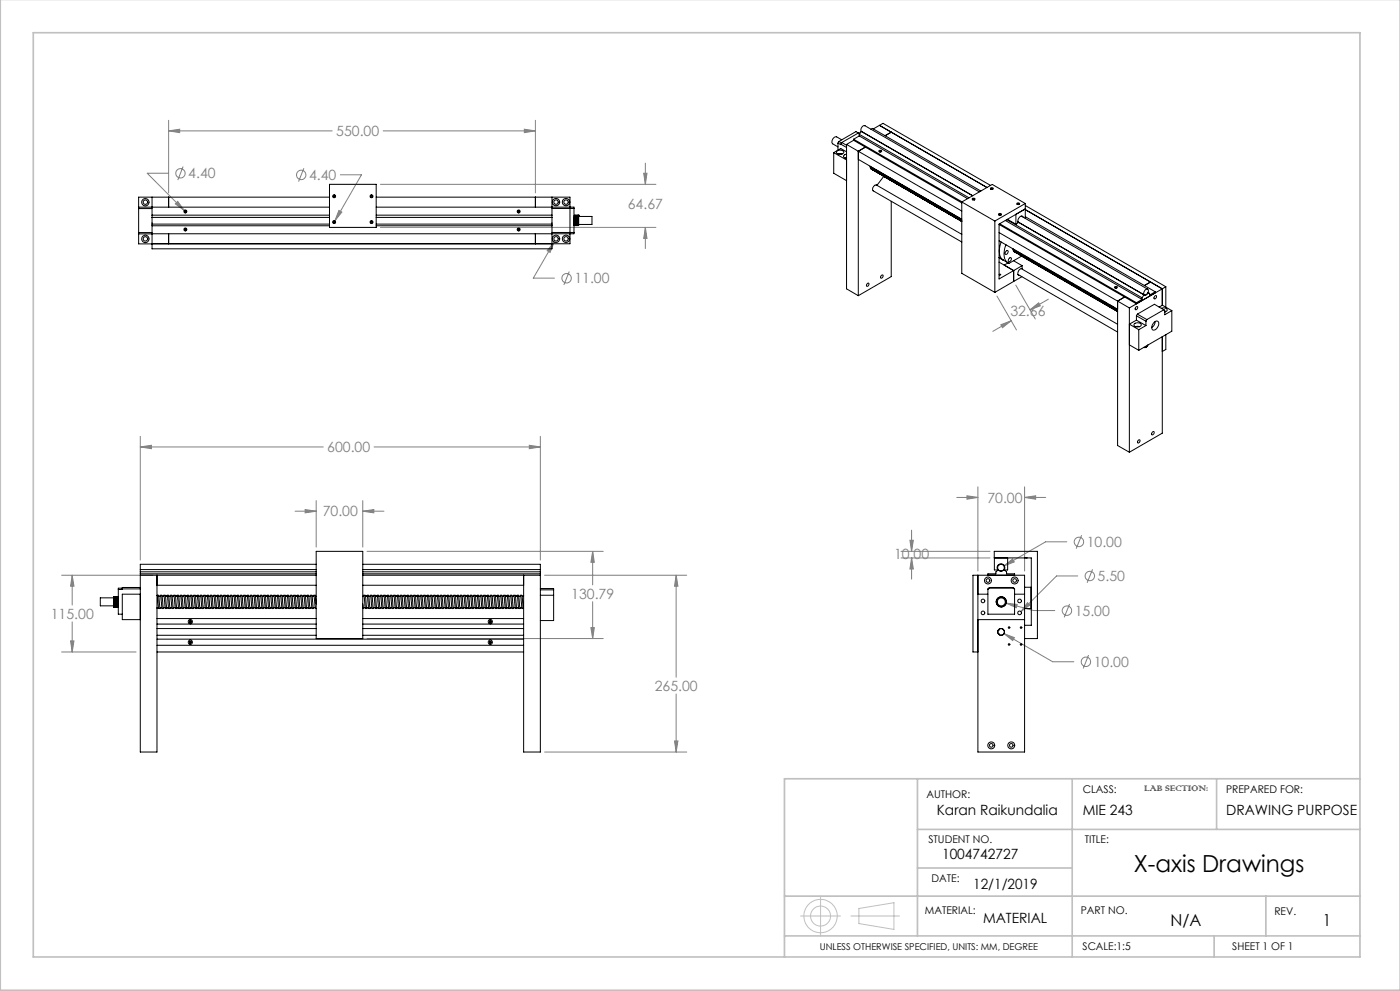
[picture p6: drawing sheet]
<svg xmlns="http://www.w3.org/2000/svg" width="420mm" height="297mm" viewBox="0 0 420 297" stroke-linecap="round" stroke-linejoin="round" font-family="sans-serif">
<g fill="none" stroke="#808080" stroke-width=".3">
<path d="M50.6 39.2l3.3-.5v1.1zM50.6 36.1v21.7M50.6 39.2h49.1M114.9 39.2h45.7M157.3 38.7l3.3 .5-3.3 .6zM160.6 36.1v21.7M50.5 51.9h-6.3l11.1 11.2M54.9 49.9l-1.6 4.1M91.2 50.4l-1.6 4M102.1 52.4h6.3l-7.9 13.8M114.1 55.2h82.7M193.1 51.9h1l-.5 3.3z"/>
<path d="M193.6 48.9v6.3M53.3 60.4l2 2.7-2.7-2zM101.7 63.1l.9 .5-2.1 2.6zM114.1 68.2h82.7M166.3 72.5l-1.3 3.1-.9-.5zM166.3 72.5l-6.3 10.9h6.3M193.6 68.2l.5 3.3h-1zM193.6 68.2v6.3M170.8 81.4l-1.6 4M299.1 88.7l5.8 10.2M300.2 97.3l3.2-1.2-2.7 2.1zM303.4 96.1l-5.5 3.2"/>
<path d="M304.7 85.4l5.9 10.2M309 92.8l2.6-2 .5 .8zM314.5 89.7l-5.5 3.1M42.1 133.9l3.3-.4v1zM42.1 130.8v37M42.1 133.9h54.9M112.2 133.9h49.9M158.8 133.5l3.3 .4-3.3 .6zM162.1 130.8v37M88.5 153.2h6.4M91.5 152.7l3.4 .5-3.4 .5zM94.9 150v14"/>
<path d="M108.8 153.2l3.3-.5v1zM108.8 150v14M108.8 153.2h6.4M273.5 158.9v6.3M287 149.1h6.4M290.1 148.6l3.3 .5-3.3 .5zM293.4 145.9v25.2M307.4 149.1l3.3-.5v1zM307.4 145.9v25.2M307.4 149.1h6.3M18.5 172.4h27.3M21.7 172.4l.5 3.3h-1z"/>
<path d="M21.7 172.4v8.9M110.1 165.2h70.9M163.4 172.4h42.6M177.8 165.2l.5 3.3h-1zM177.8 165.2v10.1M202.8 172.4l.6 3.3h-1zM202.8 172.4v30.5M270.3 167.2h26.7M270.3 165.2h26.7M273 161.9h1l-.5 3.3zM273.5 167.2l.5 3.3h-1zM273.5 167.2v6.4"/>
<path d="M301.2 169.6l2.6-2.1 .5 .9zM320 162.4h-6.3l-12.5 7.2M323.3 172.6h-6.3l-10.7 10.7M324.5 160.4l-1.6 4M327.8 170.6l-1.7 4.1M18.5 195.4h22.3M21.2 192.1h1l-.5 3.3zM21.7 186.4v9M110.1 191.4h70.9M177.3 188.1h1l-.5 3.3zM177.8 180.3v11.1M301.2 189.9l3.1 1.2-.5 .9z"/>
<path d="M301.2 189.9l14.6 8.4h6.4M301.8 180.8l3.4 .3-.3 1zM301.8 180.8l8.3 2.2h6.3M308.3 180.6l.7 .7-2.7 2zM320.9 181l-1.6 4M326.6 196.3l-1.6 4M202.8 208v17.4M163.4 225.4h42.6M202.4 222.1h1l-.6 3.3z"/>
<circle cx="54.2" cy="51.9" r="1.41"/>
<circle cx="90.4" cy="52.4" r="1.41"/>
<circle cx="170" cy="83.4" r="1.41"/>
<circle cx="323.7" cy="162.4" r="1.42"/>
<circle cx="327" cy="172.6" r="1.41"/>
<circle cx="320.1" cy="183" r="1.42"/>
<circle cx="325.8" cy="198.3" r="1.41"/>
</g>
<g fill="none" stroke="#c0c0c0" stroke-width=".3">
<path d="M240.2 274.5h12M246.2 268.5v12M255.3 274.5h14.6M257.7 272.3l10.5-1.8v8l-10.5-1.7z"/>
<circle cx="246.2" cy="274.5" r="5"/>
<circle cx="246.2" cy="274.5" r="3"/>
</g>
<path d="M.1 -.1v296.9h419.9M10 9.8h398v277h-398zM275.2 233.4v47.1M321.7 233.4v53.4M365 233.4v15.2M408 233.4h-172.7v53.4M275.2 248.6h132.8M235.3 268.6h172.7M275.2 260.1h46.5M379.8 268.6v11.9M235.3 280.5h172.7M364.2 280.5v6.3" fill="none" stroke="#c0c0c0" stroke-width=".5"/>
<path d="M157.3 38.7l3.3 .5-3.3 .6zM50.6 39.2l3.3-.5v1.1zM101.7 63.1l-1.2 3.1 2.1-2.6zM53.3 60.4l-.7 .7 2.7 2zM166.3 72.5l-2.2 2.6 .9 .5zM193.6 68.2l.5 3.3h-1zM193.1 51.9h1l-.5 3.3zM301.8 180.8l3.1 1.3 .3-1zM301.2 189.9l2.6 2.1 .5-.9zM308.3 180.6l-2 2.7 2.7-2zM301.2 169.6l3.1-1.2-.5-.9zM290.1 148.6l3.3 .5-3.3 .5zM307.4 149.1l3.3-.5v1zM273.5 167.2l.5 3.3h-1zM273 161.9h1l-.5 3.3zM158.8 133.5l3.3 .4-3.3 .6zM42.1 133.9l3.3-.4v1zM177.8 165.2l.5 3.3h-1zM177.3 188.1h1l-.5 3.3zM108.8 153.2l3.3-.5v1zM91.5 152.7l3.4 .5-3.4 .5zM21.7 172.4l.5 3.3h-1zM21.2 192.1h1l-.5 3.3zM202.8 172.4l.6 3.3h-1zM202.4 222.1h1l-.6 3.3zM300.2 97.3l3.2-1.2-2.7 2.1zM309 92.8l2.6-2 .5 .8z" fill="#808080"/>
<g fill="none" stroke="#000" stroke-width=".3">
<path d="M257.5 39.9l-.7-.5-5.1 3M258 40l-.4-.2-5.1 2.9M258.6 39.5h.1M261.3 38.7l.4-.2 32.6 18.8M263.8 37.6l1.1-.6 32.2 18.6M263.8 37.6l32.3 18.6M263.8 37.6l-1.8 1M267.4 39.6l-1.9 1.1M45.6 59.1v6.1M50.6 59.1v3M98.8 55.2h14.1v13h-14.1zM98.8 59.1h-57.2v14h4"/>
<path d="M112.9 59.1h58.1v14h-125.4M160.6 59.1v3M165.6 59.1v6.1M250.1 45.8v6.1l3.9 2.2M250.1 45.8l3.9 2.1M251.1 45.3a1.41 1.41 0 0 1 2.1 .3 1.29 1.29 0 0 1-2.3 0zM251.4 42.9v2.1M251.4 42.9l.8 .3M251.4 46.1h1.3M251.7 42.4l.7 .4M251.7 42.4l-.3 .5M252.2 43.2l1.8 1"/>
<path d="M252.5 41.9l-1.5-.9a1.38 1.38 0 0 0-1.2 2.1l1.6 .9M252.5 42.7l1.5 .8M252.5 42.7l-.3 .5M254 46.2a.67 .67 0 0 0-1 .6 .67 .67 0 0 0 1 .6M254 47.3l-.5 .1M254 43.3v43.3l3.5 2M254 45.5l-1.8-1-2.1 1.3M254 43.3l34.5 19.9M256.1 41.7l32.5 18.8M256.1 41.7v.3M256.1 42l32.4 18.8M256.1 42l-2.1 1.3"/>
<path d="M257.5 47.8l31 17.9M257.8 40.7l-1.7 1M257.8 40.7l32.5 18.8M257.8 40.2l32.9 19.1M257.8 40.2l.5-.8 33.5 19.3M257.8 40.2v.5M259.6 44.1l-2.1 1.2v43.3M261 49.8l.2 .7 .5 .3M261.3 49.9a1.1 1.1 0 0 0 .7 1.2M261.3 50.7l.3 .1M261.5 50.1l.2 .7 .6 .4M261.9 57.2l26.6 15.3"/>
<path d="M262 50.4l.5 .9M262.3 50.5a.99 .99 0 0 0 .7 1.1M262.4 51.3l.3 .2M262.7 50.8l.2 .7 .3 .2M262.9 55.5l25.6 14.7M263 50.9l.1 .7 .6 .4M263 55.5a1.11 1.11 0 0 0-1 .5 1.11 1.11 0 0 0 0 1.2M263.1 55.5l2-2.6 23.4 13.5-.4-.9M263.1 51.7l.3 .2M263.4 51.2l.2 .7 .5 .4M263.7 51.3a.99 .99 0 0 0 .7 1.1M263.7 45.2a.38 .38 0 0 1 .4-.2 .38 .38 0 0 1 .3 .5h-.7z"/>
<path d="M263.8 45.5l.3-.2 .2 .2M263.9 45.5h.3M264.1 51.6l.2 .7 .3 .2M264.4 51.7a.99 .99 0 0 0 .7 1.1M264.5 52.5l.3 .2M264.8 52a1.15 1.15 0 0 0 .8 1.1M265.1 52.2l.2 .6 .5 .4M265.5 52.4l.5 .9M265.8 52.6a.99 .99 0 0 0 .7 1M266 53.4l.3 .1M266.2 52.8a1.08 1.08 0 0 0 .8 1.1M266.5 53l.2 .6 .5 .4"/>
<path d="M266.9 53.2a1.07 1.07 0 0 0 .8 1.1M267.2 53.4a.99 .99 0 0 0 .7 1M267.6 53.6a1.08 1.08 0 0 0 .8 1.1M267.9 53.8l.2 .6 .5 .5M268.3 54a1.15 1.15 0 0 0 .8 1.2M268.6 54.2a.97 .97 0 0 0 .8 1M269 54.4a1.08 1.08 0 0 0 .8 1.2M269.3 54.6a.97 .97 0 0 0 .8 1.1M269.7 54.9a1.15 1.15 0 0 0 .8 1.1M270 55a.97 .97 0 0 0 .8 1.1M270.4 55.3l.5 .9M270.7 55.4a.97 .97 0 0 0 .8 1.1"/>
<path d="M270.9 56.2l.3 .2M271.1 55.7a1.08 1.08 0 0 0 .8 1.1M271.4 55.8a1.04 1.04 0 0 0 .8 1.1M271.9 56.1l.4 .9M272.1 56.2a.97 .97 0 0 0 .8 1.1M272.3 57l.3 .2M272.6 56.5l.2 .7 .5 .4M272.8 56.7a1.04 1.04 0 0 0 .8 1M273.3 56.9l.2 .7 .5 .4M273.5 57a.97 .97 0 0 0 .8 1.1M274 57.3a1.1 1.1 0 0 0 .7 1.1M274.2 57.5a.97 .97 0 0 0 .8 1"/>
<path d="M274.7 57.7l.2 .7 .5 .4M275 57.9a.97 .97 0 0 0 .7 1M275.4 58.1l.5 1M275.7 58.3a.97 .97 0 0 0 .7 1M275.9 59.1l.3 .1M276.1 58.5a1.1 1.1 0 0 0 .8 1.2M276.4 58.7l.2 .6 .5 .5M276.8 58.9l.5 1M277.1 59.1a1.07 1.07 0 0 0 .7 1M277.3 59.9l.3 .1M277.5 59.3a1.1 1.1 0 0 0 .8 1.2M277.8 59.5l.2 .6 .6 .5"/>
<path d="M278.2 59.8l.2 .7 .6 .4M278.5 59.9a.99 .99 0 0 0 .8 1.1M291.7 59.5h.8a.37 .37 0 0 1-.4 .4 .37 .37 0 0 1-.4-.4zM291.9 59.7v.2M291.9 59.7l.4 .1-.4 .1M291.9 59.7l.4 .1M291.9 59.8l.4 .1h-.4M291.9 59.7v.1M291.9 59.8h.3M293.8 57.5l-34.3-19.8a1.14 1.14 0 0 0-1 1.7l33.3 19.3M297.2 56.3l.8 .1a.38 .38 0 0 1-.5 .4 .38 .38 0 0 1-.3-.5zM297.3 56.7h.4"/>
<path d="M297.3 56.7l.2-.1 .3 .2M297.4 56.5l-.1 .2M297.4 56.5l.3 .2M297.4 56.6l.4 .1M297.4 56.5v.1M297.4 56.6h.3M297.4 56.7h.3M41.6 70.1h4M41.6 69.7h4M41.6 62.5h4M41.6 62.1h57.2M45.6 65.2v2"/>
<path d="M45.6 67.2h53.2M45.6 65.2h53.2M45.6 67.2v7.4h120v-7.4M45.6 64.5h53.2M45.6 67.7h53.2M50.6 70.1v3M112.9 67.2h52.7M112.9 65.2h52.7M112.9 62.1h59.3v8h-126.6M112.9 64.5h52.7M112.9 67.7h52.7M160.6 70.1v3"/>
<path d="M165.6 65.2v2M165.6 69.7h6.6M165.6 62.5h6.6M172.2 65.2l.1 2.4M172.2 64.9l.1 2.7M172.2 64.6h1.4M172.3 67.6h.1M172.4 64.6l.1 3M172.4 64.6h.1M172.4 67.6h.1M172.6 64.6h.1M172.6 64.6l.1 3"/>
<path d="M172.6 67.6h.1M172.8 64.5l.1 3.1M172.9 67.6h.1M173 64.6l.1 3M173 64.6h.1M173 67.6h.1M173.2 64.6h.1M173.2 64.6l.1 3M173.2 67.6h.1M173.4 64.6h.1M173.4 64.6l.1 3M173.5 67.6h.1"/>
<path d="M173.6 64.5h.1M173.6 64.5v.1M173.6 64.6v3h-1.4M173.6 64.9h4v2.4h-4M267.4 60.3v22.6l-9.9 5.7M278.9 60.1l.3 .8 .2 .2M279.2 60.3a.99 .99 0 0 0 .8 1.1M279.4 61.1l.3 .2M279.6 60.6l.3 .7 .5 .4M279.9 60.7a.98 .98 0 0 0 .8 1.1M280.4 61l.4 .9M280.6 61.1a.99 .99 0 0 0 .8 1.1"/>
<path d="M280.8 61.9l.3 .2M281.1 61.4a1.08 1.08 0 0 0 .7 1.1M281.3 61.6l.2 .6 .6 .4M281.8 61.8l.5 .9M282 61.9a.99 .99 0 0 0 .8 1.1M282.3 62.8l.2 .1M282.5 62.2a1.08 1.08 0 0 0 .7 1.1M282.8 62.4l.1 .6 .6 .4M283.2 62.6l.5 .9M283.5 62.8a.99 .99 0 0 0 .7 1M283.7 63.6l.3 .1M283.9 63a1.08 1.08 0 0 0 .8 1.1"/>
<path d="M284.2 63.2a.99 .99 0 0 0 .7 1M284.6 63.4a1.15 1.15 0 0 0 .8 1.2M284.9 63.6a.97 .97 0 0 0 .7 1M285.3 63.8a1.07 1.07 0 0 0 .8 1.1M285.6 64a.97 .97 0 0 0 .7 1M286 64.2a1.08 1.08 0 0 0 .8 1.2M286.3 64.4a1.04 1.04 0 0 0 .8 1.1M286.7 64.7l.5 .9M287 64.8a.97 .97 0 0 0 .8 1.1M287.2 65.6l.3 .2M287.4 65l.3 .8 .5 .4M287.7 65.2a1.04 1.04 0 0 0 .8 1.1"/>
<path d="M288.4 65.6l.1 .6M288.5 60.5l9.2-5.2 9.9 5.7M288.5 60.5l10 5.7M288.5 60.5v21.4l10 5.7M298.5 66.2v21.4M299.6 64.1a.4 .4 0 0 1 .5-.1 .4 .4 0 0 1 .2 .4h-.6zM299.7 78.6l4.4 2.5M299.7 77.2l1.2 .7M299.7 67.3l41.2 23.7v-.3M299.7 69.7l39.1 22.6M299.7 72.2l35.6 20.5M299.8 64.4l.2-.1 .2 .2"/>
<path d="M299.8 64.3l.5 .1M299.8 64.4h.4M299.8 64.3v.1M299.8 64.3l.4 .1-.4-.1M299.8 64.3h.3M299.8 64.4h.3M299.8 64.3h.1M299.9 67.1l41 23.6M300.4 72.5a4.5 4.5 0 0 0 .6 5.5l1.4 .8-1.1 .6 2.8 1.7M301.6 66.1l41 23.6M301.8 73.3a4.5 4.5 0 0 0 .6 5.5l.3 .1 3.8-2.1 28.8 16.6-.5-1M301.8 75.2l.3-.1a.6 .6 0 0 1 .2 .8 .6 .6 0 0 1-.7 .2z"/>
<path d="M302 65.8l40.6 23.4M302.2 65.7l2.6 1.5M302.8 77.4l.3-.2a.61 .61 0 0 1 .2 .8 .61 .61 0 0 1-.8 .3zM303.9 74.6l.2 .7 .3 .3M304 74.6a.97 .97 0 0 0 .7 1.1M304.1 78.1l2.5 1.5M304.4 74.9l.2 .7 .6 .4M304.5 75.6h.1M304.7 75a.97 .97 0 0 0 .7 1.1M304.8 67.2v-3l2.8-1.6-7.9 4.6v16.4l4.4-2.5M305 61a.4 .4 0 0 1 .5-.2 .4 .4 0 0 1 .3 .4l-.5 .1zM305.1 75.3l.2 .7 .6 .4"/>
<path d="M305.2 61.3h.5M305.3 61.1l.5 .1M305.3 61.3h.3M305.3 61.1v.2M305.3 61.1l.4 .2M305.3 61.2h.3M305.3 61.2l.3 .1M305.3 61.2l.4 .1M305.3 61.1v.1M305.4 75.4a.97 .97 0 0 0 .7 1.1M305.4 66.8l-.6 .4M305.8 75.7l.2 .7 .6 .4"/>
<path d="M306.1 75.8a1.04 1.04 0 0 0 .7 1.1M306.4 64.8l37.9 21.9M306.5 76.1l.2 .7 .6 .4M306.6 79.6v.9a1.3 1.3 0 0 0-.9 2.1h.2M306.6 79.6l-2.5 1.5M306.8 76.2a.97 .97 0 0 0 .8 1.1M307 65.1a.61 .61 0 0 0-.7-.4 .61 .61 0 0 0-.5 .5l-.4 .7 .1 .8M307.2 76.5a1.1 1.1 0 0 0 .8 1.1M307.5 76.7a1.04 1.04 0 0 0 .8 1M307.6 61l-9.1 5.2M307.6 61v4.5M307.6 61.6l42.1 24.3"/>
<path d="M307.6 62.8l41.1 23.8M307.6 64.9l39 22.6M307.9 76.9l.3 .7 .5 .4M308.2 77a1.07 1.07 0 0 0 .8 1.1M308.6 77.3l.3 .7 .2 .2M308.9 77.5a1.07 1.07 0 0 0 .8 1M309.1 78.2l.3 .2M309.4 77.7l.2 .7 .5 .4M309.6 77.9a1.07 1.07 0 0 0 .8 1M310.1 78.1l.5 1M310.3 78.3a.99 .99 0 0 0 .8 1M310.5 79.1l.3 .1"/>
<path d="M310.8 78.5a1.1 1.1 0 0 0 .7 1.2M311 78.7l.2 .6 .6 .5M311.5 78.9l.2 .8 .5 .3M311.7 79.1a.99 .99 0 0 0 .8 1M312.2 79.3l.2 .8 .3 .2M312.5 79.5l.1 .6 .6 .5M312.9 79.8l.2 .7 .5 .4M313.2 79.9a.99 .99 0 0 0 .7 1.1M260.1 85.1l.3-.3a.5 .5 0 0 1 .2 .7 .5 .5 0 0 1-.6 .2zM264.4 82.6l.3-.2a.48 .48 0 0 1 .2 .7 .48 .48 0 0 1-.7 .2zM299.8 82.3h.4l-.3 .1zM304.1 81.1v3.2"/>
<path d="M304.1 84.3l-5.6 3.3M305.4 82.2l29.9 17.3M306.4 80.5l28.9 16.7M306.6 82.9l-2.5 1.4M312.6 80.3l.3 .2M313.6 80.1a1.08 1.08 0 0 0 .8 1.2M313.9 80.3a.99 .99 0 0 0 .7 1.1M314.3 80.6a1.15 1.15 0 0 0 .8 1.1M314.6 80.7a.99 .99 0 0 0 .7 1.1M315 81l.5 .9M315.3 81.1a.99 .99 0 0 0 .7 1.1M315.5 81.9l.3 .2"/>
<path d="M315.7 81.4a1.08 1.08 0 0 0 .8 1.1M316 81.6l.2 .6 .5 .4M316.4 81.8a1.07 1.07 0 0 0 .8 1.1M316.7 81.9a.97 .97 0 0 0 .8 1.1M317.1 82.2a1.08 1.08 0 0 0 .8 1.1M317.4 82.4l.2 .6 .6 .4M317.8 82.6a1.15 1.15 0 0 0 .8 1.1M318.1 82.8a.97 .97 0 0 0 .8 1M318.5 83a1.08 1.08 0 0 0 .8 1.1M318.8 83.2a.97 .97 0 0 0 .8 1M319.2 83.4a1.15 1.15 0 0 0 .8 1.2M319.5 83.6a.97 .97 0 0 0 .8 1"/>
<path d="M319.9 83.9l.5 .9M320.2 84a.97 .97 0 0 0 .8 1.1M320.4 84.8l.3 .1M320.6 84.2l.3 .8 .5 .4M320.9 84.4a1.04 1.04 0 0 0 .8 1.1M321.3 84.7l.5 .9M321.6 84.8a.97 .97 0 0 0 .8 1.1M321.8 85.6l.3 .2M322.1 85.1a1.1 1.1 0 0 0 .7 1.1M322.3 85.2a1.04 1.04 0 0 0 .8 1.1M322.8 85.5l.2 .7 .5 .4M323 85.6a.97 .97 0 0 0 .8 1.1"/>
<path d="M323.5 85.9a1.1 1.1 0 0 0 .7 1.1M323.7 86a.97 .97 0 0 0 .8 1.1M324.2 86.3l.2 .7 .5 .4M324.4 86.4a1.07 1.07 0 0 0 .8 1.1M324.9 86.7l.5 .9M325.2 86.9a1.07 1.07 0 0 0 .7 1M325.4 87.7l.2 .1M325.6 87.1a1.1 1.1 0 0 0 .8 1.1M325.9 87.3l.2 .6 .5 .4M326.3 87.5l.5 .9M326.6 87.7a.99 .99 0 0 0 .7 1M326.8 88.5l.3 .1"/>
<path d="M327 87.9l.2 .7 .3 .3M327.3 88.1l.2 .6 .5 .4M327.5 88.9l.3 .1M327.7 88.3l.2 .7 .6 .5M328 88.5a.99 .99 0 0 0 .8 1M328.4 88.7l.2 .8 .3 .2M328.7 88.9a.99 .99 0 0 0 .8 1.1M328.9 89.7l.3 .1M329.1 89.1a1.15 1.15 0 0 0 .8 1.2M329.4 89.3a.99 .99 0 0 0 .8 1M329.8 89.6l.5 .9M330.1 89.7a.99 .99 0 0 0 .8 1.1"/>
<path d="M330.3 90.5l.3 .2M330.6 90a1.08 1.08 0 0 0 .7 1.1M330.8 90.1l.2 .7 .6 .4M331.3 90.4l.5 .9M331.5 90.5a.99 .99 0 0 0 .8 1.1M331.8 91.3l.2 .2M332 90.8a1.08 1.08 0 0 0 .7 1.1M332.2 90.9l.2 .7 .6 .4M332.7 91.2l.5 .9M333 91.3a.97 .97 0 0 0 .7 1.1M333.2 92.1l.2 .2M333.4 91.6a1.08 1.08 0 0 0 .8 1.1"/>
<path d="M333.7 91.8a.97 .97 0 0 0 .7 1M334.1 92a1.15 1.15 0 0 0 .8 1.1M334.4 92.1a.97 .97 0 0 0 .7 1.1M334.4 86a.38 .38 0 0 1 .4-.2 .38 .38 0 0 1 .3 .5l-.5 .1zM334.6 86.2l.4 .1-.4 .1zM335.1 92.6l.2 .6M337.4 89l-2.1 1.2v43.3l3.5 2M338.8 92.3v43.2M340.3 97a1.41 1.41 0 0 1 2.1 .4 1.29 1.29 0 0 1-2.2 0zM340.7 97.9h1.2M340.7 92l.3-.1a.5 .5 0 0 1 .2 .6 .5 .5 0 0 1-.6 .2zM340.9 96l-2.1 1.2 2.8 1.6"/>
<path d="M340.9 96l2.9 1.6M340.9 94.6l2.9 1.7M340.9 94.6v1.4M341.2 94.2l2.9 1.6M341.2 94.2l-.3 .4M341.6 98.8v6.2M342.6 89.7l-1.7 1M342.6 89.2v.5M343.2 88.4l-37.8-21.9 37.9 21.9M343.2 88.4l-.6 .8M343.5 86.9a.61 .61 0 0 1 1 0 .61 .61 0 0 1-.2 .9 .6 .6 0 0 1-.6 .6 .6 .6 0 0 1-.6-.5zM343.8 97.6l-2.2 1.2"/>
<path d="M343.8 96.3v1.3M344.1 95.8l-.3 .5M344.3 87.7l.1 .1M344.4 87.8a.88 .88 0 0 1-1.2 .6M344.4 87.8l.5 .1M344.4 87.7l.5 .2M345.2 84.5l-1.9 1.1M346.3 96.6a.78 .78 0 0 1 1.1-.3 .78 .78 0 0 1 .2 1.1 1.5 1.5 0 0 1-1.9 1.4 1.83 1.83 0 0 1 .6-2.2zM346.4 88.8l.3-.2a.5 .5 0 0 1 .2 .6 .5 .5 0 0 1-.7 .3zM346.5 96.4a2.02 2.02 0 0 1-1 1.7M346.6 87.5l-1.7 .9v-.5M346.6 87.5v.3"/>
<path d="M347.7 92l1-.5 2.8 1.6M348.4 92.4a1.13 1.13 0 0 1 1.7 .7l-.7 .4M348.7 86.6v4.9M348.7 86.6l-9.9 5.7M349.1 92.8l.3 .2v1.3l2.1-1.2M349.1 92.8l-5 3M349.1 92.8l-2.8-1.6-5.1 3M349.4 93.4h.3M349.7 85.9l-1 .7M349.7 85.9v6.2M351.5 93.1v6.2l-9.9 5.7M338.8 103.4l2.8 1.6"/>
<path d="M343.2 104.1h.5l.6-.7a.88 .88 0 0 1-1.1 .7zM343.3 104.1h.1M348.7 100.9v28.9l-9.9 5.7M349.7 100.3v4.4l-1 .6M341.5 132l.2-.2a.48 .48 0 0 1 .2 .6 .48 .48 0 0 1-.6 .2zM345.7 129.5l.3-.2a.5 .5 0 0 1 .2 .7 .5 .5 0 0 1-.7 .2zM34.1 179.2h-4v2.4h4M34.3 178.9l.1 3M34.3 178.9h.1M34.5 178.9l.1 3M34.5 178.9h.1M34.6 178.9l.1 3z"/>
<path d="M34.7 178.9h-.1M34.7 178.9l.1 3M34.7 178.9h.1M34.9 178.9h.1M34.9 178.9l.1 3M35.1 178.9l.1 3M35.1 178.9h.1M35.2 178.9l.1 3zM35.3 178.9h-.1M35.3 178.9l.1 3M35.3 178.9h.1M35.5 178.9h.1"/>
<path d="M35.5 178.9v.5M35.5 178.9v1.4M35.5 178.9h-1.4v1.4M35.5 178.9v.2M36.7 176.3h-1.2v7.8h1.2M36.7 176.5h5.4M42.1 176.1h-5.4v.6h-1.2M42.1 178.1h-5.4v7.6h5.4M42.1 172.4h52.8M42.1 172h52.8M42.1 170.7v54.7h5v-53M42.1 171.4h52.8"/>
<path d="M42.1 170.7h52.8M47.1 178.5l.5 3.7 .4 .2M47.1 175.4h47.8M47.1 178.4l.5 .2 .4 3.7 .5-.1M47.7 178.7h.3M48 178.7l.2-.3 .4 3.8 .4 .2M48.2 178.4l.4 .2 .4 3.7 .6-.1M48.7 178.7h.3M49.1 178.7l.1-.3 .4 4h.5M49.1 178.4h.4l.2 .5 .3 3.4 .6-.1M49.7 178.7h.3l.2-.3 .4 3.8 .4 .2M50.1 178.4l.5 .2 .4 3.7 .5-.1"/>
<path d="M50.7 178.7h.3M51 178.7l.2-.3 .4 3.8 .4 .2M51.2 178.4l.4 .2 .4 3.7 .6-.1M51.7 178.7h.3M52.1 178.7l.1-.3 .4 4h.5M52.1 178.4h.4l.2 .5 .3 3.4 .6-.1M52.7 178.7h.3M53.1 178.7l.1-.3 .4 3.8 .4 .2M53.1 178.4l.5 .2 .4 3.7 .5-.1M53.7 178.7h.3M54 178.7l.2-.3 .4 3.8 .4 .2M54.2 178.4l.4 .2 .4 3.7 .6-.1"/>
<path d="M54.7 178.7h.3M55.1 178.7l.1-.3 .4 4h.5M55.1 178.4l.5 .2 .4 3.7 .6-.1M55.7 178.7h.3M56.1 178.7l.1-.3 .4 3.8 .4 .2M56.2 178.4l.4 .2 .4 3.7 .5-.1M56.7 178.7h.3M57 178.7l.1-.3 .5 3.8 .4 .2M57.1 178.4l.5 .2 .4 3.7 .6-.1M57.7 178.7h.3M58.1 178.7l.1-.3 .4 4h.5M58.1 178.4l.5 .2 .4 3.7 .5-.1"/>
<path d="M58.7 178.7h.3l.2-.3 .4 3.8 .4 .2M59.2 178.4l.4 .2 .4 3.7 .5-.1M59.7 178.7h.3M60 178.7l.2-.3 .4 3.8 .4 .2M60.1 178.4l.5 .2 .4 3.7 .6-.1M60.7 178.7h.3M61.1 178.7l.1-.3 .4 4h.5M61.1 178.4l.5 .2 .4 3.7 .5-.1M61.7 178.7h.3l.2-.3 .4 3.8 .4 .2M62.2 178.4h.4l.4 4 .1-.2M62.7 178.7h.3M63.1 178.7l.1-.3 .4 4h.4"/>
<path d="M63.1 178.4l.5 .2 .4 3.7 .6-.1M63.7 178.7h.3M64.1 178.7l.1-.3 .4 4h.5M64.1 178.4l.5 .2 .4 3.7 .5-.1M64.7 178.7h.3l.2-.3 .4 3.8 .4 .2M65.2 178.4h.4l.4 4 .1-.2M65.7 178.7h.3M66.1 178.7l.1-.3 .4 4h.4M66.1 178.4h.4l.2 .5 .3 3.4 .6-.1M66.7 178.7h.3M67.1 178.7l.1-.3 .4 4h.5M67.1 178.4l.5 .2 .4 3.7 .5-.1"/>
<path d="M67.7 178.7h.3l.2-.3 .4 3.8 .4 .2M68.2 178.4h.4l.4 4 .1-.2M68.7 178.7h.3M69.1 178.7l.1-.3 .4 4h.5M69.1 178.4h.4l.2 .5 .3 3.4 .6-.1M69.7 178.7h.3M70.1 178.7l.1-.3 .4 4h.4M70.1 178.4l.5 .2 .4 3.7 .5-.1M70.7 178.7h.3l.2-.3 .4 3.8 .4 .2M71.2 178.4h.4l.4 4 .1-.2M71.7 178.7h.3M72.1 178.7l.1-.3 .4 4h.5"/>
<path d="M72.1 178.4h.4l.2 .5 .3 3.4 .6-.1M72.7 178.7h.3M73.1 178.7l.1-.3 .4 4h.4M73.1 178.4l.5 .2 .4 3.7 .5-.1M73.7 178.7h.3l.2-.3 .4 3.8 .4 .2M74.2 178.4h.4l.4 4 .1-.2M74.7 178.7h.3M75.1 178.7l.1-.3 .4 4h.5M75.1 178.4h.4l.2 .5 .3 3.4 .6-.1M75.7 178.7h.3M76.1 178.7l.1-.3 .4 4h.4M76.1 178.4l.5 .2 .4 3.7 .5-.1"/>
<path d="M76.7 178.7h.3l.2-.3 .4 3.8 .4 .2M77.2 178.4h.4l.4 4 .1-.2M77.7 178.7h.3M78.1 178.7l.1-.3 .4 4h.5M78.1 178.4h.4l.2 .5 .3 3.4 .6-.1M78.7 178.7h.3M79.1 178.7l.1-.3 .4 3.8 .4 .2M79.1 178.4l.5 .2 .4 3.7 .5-.1M79.7 178.7h.3l.2-.3 .4 3.8 .4 .2M80.2 178.4h.4l.4 4 .1-.2M80.7 178.7h.3M81.1 178.7l.1-.3 .4 4h.5"/>
<path d="M81.1 178.4l.5 .2 .4 3.7 .5-.1M81.7 178.7h.3M82.1 178.7l.1-.3 .4 3.8 .4 .2M82.2 178.4l.4 .2 .4 3.7 .5-.1M82.7 178.7h.3l.1-.3 .5 3.8 .4 .2M83.1 178.4h.5l.4 4 .1-.2M83.7 178.7h.3M84.1 178.7l.1-.3 .4 4h.5M84.1 178.4l.5 .2 .4 3.7 .5-.1M84.7 178.7h.3l.2-.3 .4 3.8 .4 .2M85.2 178.4l.4 .2 .4 3.7 .5-.1M85.7 178.7h.3l.2-.3 .4 3.8 .4 .2"/>
<path d="M86.1 178.4h.5l.4 4 .1-.2M86.7 178.7h.3M87.1 178.7l.1-.3 .4 4h.5M87.1 178.4l.5 .2 .4 3.7 .5-.1M87.7 178.7h.3l.2-.3 .4 3.8 .4 .2M88.2 178.4h.4l.4 4 .1-.2M88.7 178.7h.3M89.1 178.7l.1-.3 .4 4h.4M89.1 178.4h.5l.4 4 .1-.2M89.7 178.7h.3M90.1 178.7l.1-.3 .4 4h.5M90.1 178.4l.5 .2 .4 3.7 .5-.1"/>
<path d="M90.7 178.7h.3l.2-.3 .4 3.8 .4 .2M91.2 178.4h.4l.4 4 .1-.2M91.7 178.7h.3M92.1 178.7l.1-.3 .4 4h.4M92.1 178.4h.5l.4 4 .1-.2M92.7 178.7h.3M93.1 178.7l.1-.3 .4 4h.5M93.1 178.4l.5 .2 .4 3.7 .5-.1M93.7 178.7h.3l.1-.3 .1 .2 .4 3.6 .3 .2M94.2 178.4h.4l.3 2.6M94.7 178.7h.2M94.9 169.1h-52.8v1.6"/>
<path d="M94.9 165.2h13.9v26.2h-13.9zM108.8 169.1h53.3v1.6M108.8 172.4h53.3M108.8 172h53.3M108.8 171.4h53.3M108.8 170.7h53.3M108.8 175.4h48.3M109 178.7h-.2M109 178.7l.2-.3 .4 3.8 .4 .2M109.1 178.4l.5 .2 .4 3.7 .6-.1M109.7 178.7h.3M110.1 178.7l.1-.3 .4 4h.5"/>
<path d="M110.1 178.4l.5 .2 .4 3.7 .5-.1M110.7 178.7h.3M111.1 178.7l.1-.3 .4 3.8 .4 .2M111.2 178.4l.4 .2 .4 3.7 .5-.1M111.7 178.7h.3M112 178.7l.2-.3 .4 3.8 .4 .2M112.1 178.4l.5 .2 .4 3.7 .6-.1M112.7 178.7h.3M113.1 178.7l.1-.3 .4 4h.5M113.1 178.4l.5 .2 .4 3.7 .5-.1M113.7 178.7h.3M114.1 178.7l.1-.3 .4 3.8 .4 .2"/>
<path d="M114.2 178.4l.4 .2 .4 3.7 .6-.1M114.7 178.7h.3M115.1 178.7l.1-.3 .4 4h.4M115.1 178.4l.5 .2 .4 3.7 .6-.1M115.7 178.7h.3M116.1 178.7l.1-.3 .4 4h.5M116.1 178.4l.5 .2 .4 3.7 .5-.1M116.7 178.7h.3M117.1 178.7l.1-.3 .4 3.8 .4 .2M117.2 178.4l.4 .2 .4 3.7 .6-.1M117.7 178.7h.3M118.1 178.7l.1-.3 .4 4h.4"/>
<path d="M118.1 178.4h.4l.2 .5 .3 3.4 .6-.1M118.7 178.7h.3M119.1 178.7l.1-.3 .4 4h.5M119.1 178.4l.5 .2 .4 3.7 .5-.1M119.7 178.7h.3M120.1 178.7l.1-.3 .4 3.8 .4 .2M120.2 178.4l.4 .2 .4 3.7 .6-.1M120.7 178.7h.3M121.1 178.7l.1-.3 .4 4h.5M121.1 178.4h.4l.2 .5 .3 3.4 .6-.1M121.7 178.7h.3l.2-.3 .4 3.8 .4 .2M122.1 178.4l.5 .2 .4 3.7 .5-.1"/>
<path d="M122.7 178.7h.3M123 178.7l.2-.3 .4 3.8 .4 .2M123.2 178.4l.4 .2 .4 3.7 .6-.1M123.7 178.7h.3M124.1 178.7l.1-.3 .4 4h.5M124.1 178.4h.4l.2 .5 .3 3.4 .6-.1M124.7 178.7h.3l.2-.3 .4 3.8 .4 .2M125.1 178.4l.5 .2 .4 3.7 .5-.1M125.7 178.7h.3M126 178.7l.2-.3 .4 3.8 .4 .2M126.2 178.4l.4 .2 .4 3.7 .6-.1M126.7 178.7h.3"/>
<path d="M127.1 178.7l.1-.3 .4 4h.5M127.1 178.4h.4l.2 .5 .3 3.4 .6-.1M127.7 178.7h.3l.2-.3 .4 3.8 .4 .2M128.1 178.4l.5 .2 .4 3.7 .5-.1M128.7 178.7h.3M129 178.7l.2-.3 .4 3.8 .4 .2M129.2 178.4l.4 .2 .4 3.7 .6-.1M129.7 178.7h.3M130.1 178.7l.1-.3 .4 4h.5M130.1 178.4h.4l.2 .5 .3 3.4 .6-.1M130.7 178.7h.3M131.1 178.7l.1-.3 .4 3.8 .4 .2"/>
<path d="M131.1 178.4l.5 .2 .4 3.7 .5-.1M131.7 178.7h.3M132 178.7l.2-.3 .4 3.8 .4 .2M132.2 178.4l.4 .2 .4 3.7 .6-.1M132.7 178.7h.3M133.1 178.7l.1-.3 .4 4h.5M133.1 178.4l.5 .2 .4 3.7 .5-.1M133.7 178.7h.3l.2-.3 .4 3.8 .4 .2M134.2 178.4l.4 .2 .4 3.7 .5-.1M134.7 178.7h.3M135 178.7l.2-.3 .4 3.8 .4 .2M135.1 178.4l.5 .2 .4 3.7 .6-.1"/>
<path d="M135.7 178.7h.3M136.1 178.7l.1-.3 .4 4h.5M136.1 178.4l.5 .2 .4 3.7 .5-.1M136.7 178.7h.3l.2-.3 .4 3.8 .4 .2M137.2 178.4l.4 .2 .4 3.7 .5-.1M137.7 178.7h.3M138.1 178.7l.1-.3 .4 4h.4M138.1 178.4l.5 .2 .4 3.7 .6-.1M138.7 178.7h.3M139.1 178.7l.1-.3 .4 4h.5M139.1 178.4l.5 .2 .4 3.7 .5-.1M139.7 178.7h.3l.2-.3 .4 3.8 .4 .2"/>
<path d="M140.2 178.4h.4l.4 4 .1-.2M140.7 178.7h.3M141.1 178.7l.1-.3 .4 4h.4M141.1 178.4l.5 .2 .4 3.7 .6-.1M141.7 178.7h.3M142.1 178.7l.1-.3 .4 4h.5M142.1 178.4l.5 .2 .4 3.7 .5-.1M142.7 178.7h.3l.2-.3 .4 3.8 .4 .2M143.2 178.4h.4l.4 4 .1-.2M143.7 178.7h.3M144.1 178.7l.1-.3 .4 4h.4M144.1 178.4h.4l.2 .5 .3 3.4 .6-.1"/>
<path d="M144.7 178.7h.3M145.1 178.7l.1-.3 .4 4h.5M145.1 178.4l.5 .2 .4 3.7 .5-.1M145.7 178.7h.3l.2-.3 .4 3.8 .4 .2M146.2 178.4h.4l.4 4 .1-.2M146.7 178.7h.3M147.1 178.7l.1-.3 .4 4h.5M147.1 178.4h.4l.2 .5 .3 3.4 .6-.1M147.7 178.7h.3M148.7 178.7h.3l.2-.3 .4 3.8 .4 .2M149.2 178.4h.4l.4 4 .1-.2M149.7 178.7h.3"/>
<path d="M150.1 178.7l.1-.3 .4 4h.5M150.1 178.4h.4l.2 .5 .3 3.4 .6-.1M150.7 178.7h.3M151.1 178.7l.1-.3 .4 4h.4M151.1 178.4l.5 .2 .4 3.7 .5-.1M151.7 178.7h.3l.2-.3 .4 3.8 .4 .2M152.2 178.4h.4l.4 4 .1-.2M152.7 178.7h.3M153.1 178.7l.1-.3 .4 4h.5M153.1 178.4h.4l.2 .5 .3 3.4 .6-.1M153.7 178.7h.3M154.1 178.7l.1-.3 .4 4h.4"/>
<path d="M154.1 178.4l.5 .2 .4 3.7 .5-.1M154.7 178.7h.3l.2-.3 .4 3.8 .4 .2M155.2 178.4h.4l.4 4 .1-.2M155.7 178.7h.3M156.1 178.7l.1-.3 .4 4h.5M156.1 178.4l.5 .2 .5 3.7M156.7 178.7h.3M157.1 178.5v.2M162.1 170.7v54.7h-5v-53M162.1 178.4h4M162.1 176.4h4v9.6h-4M162.1 176.8h4"/>
<path d="M293.4 172.4v53h14v-53h-15.5v23h1.5M293.4 178.1h3M296.4 172.4v-.4h2.4v-.6l.7-.6a1.03 1.03 0 0 0 1.7-.1l.8 .7v.6h2.4v.4M296.4 176.5l.4-.4h7.2l.4 .4v7.6h-8zM296.4 176.7l.4-.4h7.2l.4 .4M298.3 167.2h11.1v20.2h-2M301.2 170.8a1.15 1.15 0 0 0-.9-1.8 1.15 1.15 0 0 0-.9 1.8h-1.1v-5.6h12.9v26.2h-3.8M302.3 167.2v3.6h-1M304.4 178.1h3M307.3 167.2h.1M307.4 176h1.9v6.4h-1.9M307.9 167.2h.1"/>
<path d="M34.1 180.3v1.6v-1.6M34.1 180.3v1.6h1.4M34.1 180.3h.1M34.1 180.3l.1 1.6zM34.4 181.9h.1M34.6 181.9h.1M35 181.9h.1M35.2 181.9h.1M47.1 195.4h110M47.1 188.4h47.8M47.1 190.4h47.8M47.1 191.6h110"/>
<path d="M47.1 187h47.8M47.1 185.4h47.8M47.1 193.4h110M47.6 182.2l-.3-.1-.2 .2M56.9 192.4l.3 .2v-.3l-.3 .2 .1 .2 .3-.1M57 186.1l-.1 .2a.23 .23 0 0 0 .2 .2 .23 .23 0 0 0 .2-.2M57.2 186.1l-.1 .4-.2-.2M63.1 182.2h.4M66.1 182.2h.5M69.1 182.2h.5M72.1 182.2h.5M75.1 182.2h.5"/>
<path d="M78.1 182.2h.5M81.1 182.2h.5M84.1 182.2h.5M87.1 182.2h.5M89.1 182.2h.5M90.1 182.2h.5M92.1 182.2h.5M93.1 182.2h.5M108.8 181l.2 1.4 .1-.3 .4 .1M108.8 182.4h.2M108.8 188.4h48.3M108.8 190.4h48.3"/>
<path d="M108.8 187h48.3M108.8 185.4h48.3M141.1 182.2h.5M144.1 182.2h.5M146.9 186.3a.23 .23 0 0 0 .2 .2 .23 .23 0 0 0 .2-.2M146.9 192.4l.1 .3 .3-.1M147 186.1l.1 .4 .2-.2-.1-.2M147.1 182.2h.5M149.5 182.2l-.5 .1-.4-3.7-.5-.2 .5 3.8 .4 .2M150.1 182.2h.5M153.1 182.2h.5M156.1 182.2h.5"/>
<path d="M293.4 185.7h14M299.5 189.9h.1M299.5 188.9h.1M301.9 180.3h.1"/>
<circle cx="100.3" cy="58.8" r=".25"/>
<circle cx="100.3" cy="58.8" r=".46"/>
<circle cx="111.4" cy="58.8" r=".25"/>
<circle cx="111.5" cy="58.8" r=".45"/>
<circle cx="43.6" cy="71.6" r="1.1"/>
<circle cx="43.6" cy="60.6" r="1.1"/>
<circle cx="43.6" cy="71.6" r=".67"/>
<circle cx="43.6" cy="60.6" r=".66"/>
<circle cx="55.6" cy="68.8" r=".22"/>
<circle cx="55.6" cy="63.4" r=".22"/>
<circle cx="55.6" cy="68.8" r=".44"/>
<circle cx="55.6" cy="63.4" r=".44"/>
<circle cx="100.2" cy="66.6" r=".44"/>
<circle cx="100.3" cy="66.6" r=".25"/>
<circle cx="111.4" cy="66.6" r=".24"/>
<circle cx="111.5" cy="66.6" r=".43"/>
<circle cx="155.6" cy="68.8" r=".43"/>
<circle cx="155.6" cy="63.4" r=".43"/>
<circle cx="155.6" cy="68.8" r=".23"/>
<circle cx="155.6" cy="63.4" r=".23"/>
<circle cx="166.8" cy="60.6" r=".66"/>
<circle cx="166.8" cy="71.6" r=".66"/>
<circle cx="166.8" cy="71.6" r="1.1"/>
<circle cx="166.8" cy="60.6" r="1.1"/>
<circle cx="169.8" cy="60.6" r=".66"/>
<circle cx="169.8" cy="71.6" r=".66"/>
<circle cx="169.8" cy="71.6" r="1.1"/>
<circle cx="169.8" cy="60.6" r="1.1"/>
<circle cx="296.4" cy="174" r=".55"/>
<circle cx="296.4" cy="174" r="1.04"/>
<circle cx="300.3" cy="170.1" r=".99"/>
<circle cx="304.4" cy="174" r="1.05"/>
<circle cx="304.4" cy="174" r=".55"/>
<circle cx="57.1" cy="186.3" r=".24"/>
<circle cx="57.1" cy="192.5" r=".63"/>
<circle cx="57.1" cy="186.3" r=".63"/>
<circle cx="57.1" cy="192.5" r=".25"/>
<circle cx="147.1" cy="186.3" r=".63"/>
<circle cx="147.1" cy="192.5" r=".63"/>
<circle cx="147.1" cy="186.3" r=".24"/>
<circle cx="147.1" cy="192.5" r=".2"/>
<circle cx="147.1" cy="192.5" r=".25"/>
<circle cx="294.9" cy="180.1" r=".56"/>
<circle cx="294.9" cy="183.7" r=".55"/>
<circle cx="300.3" cy="189.4" r="1"/>
<circle cx="300.4" cy="180.4" r="1.54"/>
<circle cx="300.4" cy="180.4" r="1.5"/>
<circle cx="300.4" cy="180.4" r="1.2"/>
<circle cx="302.7" cy="193.2" r=".25"/>
<circle cx="302.7" cy="188.1" r=".25"/>
<circle cx="305.9" cy="180.1" r=".56"/>
<circle cx="305.9" cy="183.7" r=".55"/>
<circle cx="306.3" cy="193.2" r=".25"/>
<circle cx="306.3" cy="188.1" r=".25"/>
<circle cx="297.4" cy="223.4" r=".55"/>
<circle cx="297.4" cy="223.4" r="1.04"/>
<circle cx="303.4" cy="223.4" r=".55"/>
<circle cx="303.4" cy="223.4" r="1.04"/>
</g>
<text font-size="7.1" x="340.1" y="261.3">X-axis Drawings</text>
<g font-size="4.9">
<text x="351.1" y="277.5">N/A</text>
<text x="396.8" y="277.5">1</text>
</g>
<g font-size="4.2" fill="#808080">
<text x="100.9" y="40.8">550.00</text>
<text x="56.5" y="53.5">4.40</text>
<text x="92.7" y="54">4.40</text>
<text x="188.3" y="62.8">64.67</text>
<text x="172.3" y="84.9">11.00</text>
<text x="303.1" y="94.8">32.66</text>
<text x="98.2" y="135.5">600.00</text>
<text x="96.8" y="154.8">70.00</text>
<text x="296.2" y="150.7">70.00</text>
<text x="268.2" y="167.5">10.00</text>
<text x="326" y="163.9">10.00</text>
<text x="171.4" y="179.4">130.79</text>
<text x="329.3" y="174.2">5.50</text>
<text x="15.2" y="185.4">115.00</text>
<text x="322.4" y="184.5">15.00</text>
<text x="328.1" y="199.9">10.00</text>
<text x="196.4" y="207.1">265.00</text>
</g>
<g font-size="4.2">
<text x="281.1" y="244.4">Karan Raikundalia</text>
<text x="324.8" y="244.4">MIE 243</text>
<text x="367.8" y="244.4">DRAWING PURPOSE</text>
<text x="282.6" y="257.3">1004742727</text>
<text x="292" y="266.5">12/1/2019</text>
<text x="294.9" y="276.5">MATERIAL</text>
</g>
<g font-size="3.2">
<text x="277.9" y="239">AUTHOR:</text>
<text x="324.8" y="237.6">CLASS:</text>
<text x="343.3" y="237.2">LAB SECTION:</text>
<text x="367.8" y="237.6">PREPARED FOR:</text>
<text x="278.5" y="252.8">STUDENT NO.</text>
<text x="325.5" y="252.8">TITLE:</text>
<text x="279.4" y="264.3">DATE:</text>
<text x="277.5" y="274">MATERIAL:</text>
<text x="324.3" y="274">PART NO.</text>
<text x="382.3" y="274.2">REV.</text>
<text x="324.8" y="284.6">SCALE:1:5</text>
<text x="369.7" y="284.6">SHEET 1 OF 1</text>
</g>
<text font-size="2.8" x="245.9" y="284.6">UNLESS OTHERWISE SPECIFIED, UNITS: MM, DEGREE</text>
</svg>
